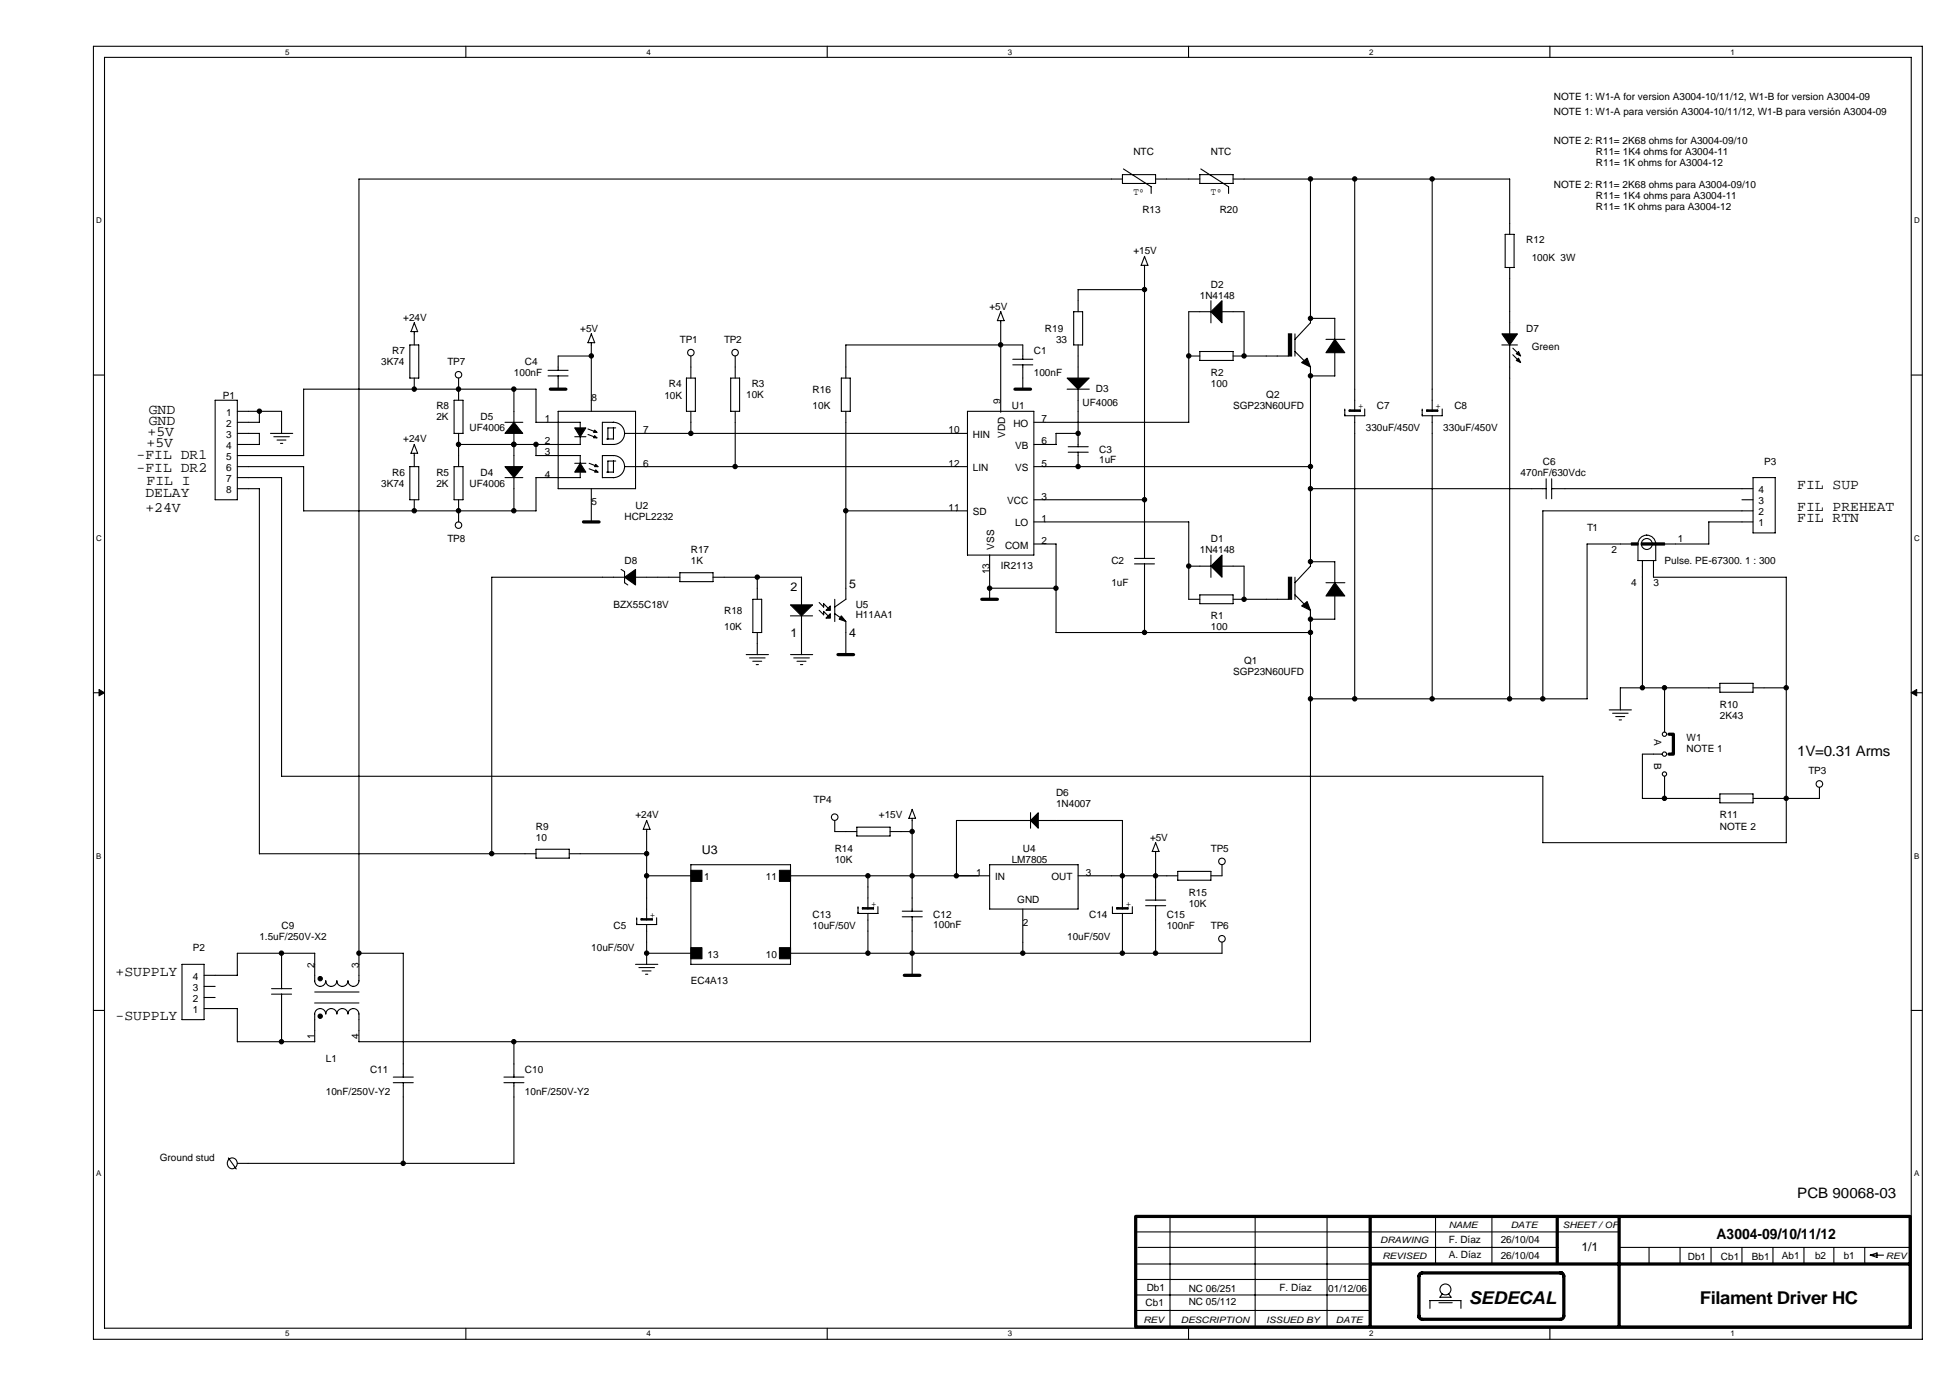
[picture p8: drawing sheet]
<svg xmlns="http://www.w3.org/2000/svg" width="420mm" height="297mm" viewBox="0 0 420 297" stroke-linecap="round" stroke-linejoin="round" font-family="sans-serif">
<path d="M20.2 10h394.6v279.1h-394.6zM22.6 12.4h389.8v274.3h-389.8z" fill="none" stroke="#000" stroke-width=".23"/>
<g fill="#fff">
<path d="M61.5 10.2h1v1.9h-1z"/>
<path d="M61.5 287h1v1.9h-1z"/>
</g>
<path d="M100.5 10v2.4M100.5 286.7v2.4" fill="none" stroke="#000" stroke-width=".23"/>
<g fill="#fff">
<path d="M139.5 10.2h1v1.9h-1z"/>
<path d="M139.5 287h1v1.9h-1z"/>
</g>
<path d="M178.5 10v2.4M178.5 286.7v2.4" fill="none" stroke="#000" stroke-width=".23"/>
<g fill="#fff">
<path d="M217.5 10.2h.9v1.9h-.9z"/>
<path d="M217.5 287h.9v1.9h-.9z"/>
</g>
<path d="M256.5 10v2.4M256.5 286.7v2.4" fill="none" stroke="#000" stroke-width=".23"/>
<g fill="#fff">
<path d="M295.5 10.2h.9v1.9h-.9z"/>
<path d="M295.5 287h.9v1.9h-.9z"/>
</g>
<path d="M334.5 10v2.4M334.5 286.7v2.4" fill="none" stroke="#000" stroke-width=".23"/>
<g fill="#fff">
<path d="M373.5 10.2h.9v1.9h-.9z"/>
<path d="M373.5 287h.9v1.9h-.9z"/>
<path d="M20.8 46.7h1.2v1.9h-1.2z"/>
<path d="M413.1 46.7h1.2v1.9h-1.2z"/>
<path d="M20.8 115.3h1.2v1.8h-1.2z"/>
<path d="M413.1 115.3h1.2v1.8h-1.2z"/>
</g>
<path d="M20.2 81h2.4M412.4 81h2.4" fill="none" stroke="#000" stroke-width=".23"/>
<g fill="#fff">
<path d="M20.8 183.8h1.1v1.9h-1.1z"/>
<path d="M413.1 183.8h1.1v1.9h-1.1z"/>
</g>
<path d="M20.2 149.5h2.4M412.4 149.5h2.4" fill="none" stroke="#000" stroke-width=".23"/>
<path d="M21.4 148.8l1.2 .7-1.2 .7zM412.4 149.5l1.2-.7v1.4z" fill="#000" stroke="#000" stroke-width=".22"/>
<g fill="#fff">
<path d="M20.8 252.4h1.1v1.9h-1.1z"/>
<path d="M413 252.4h1.2v1.9h-1.2z"/>
</g>
<g fill="none" stroke="#000" stroke-width=".23">
<path d="M242.2 38.7h-164.7v173a1.21 1.21 0 0 1-1.3 1.2h.1a1.2 1.2 0 0 1-1.2-1.2 1.2 1.2 0 0 1-1.2 1.2 1.2 1.2 0 0 1-1.2-1.2 1.2 1.2 0 0 1-1.2 1.2 1.2 1.2 0 0 1-1.2-1.2 1.2 1.2 0 0 1-1.2 1.2 1.2 1.2 0 0 1-1.2-1.2v-5.9h-16.7v4.8M242.2 37.7h7.2v1.9h-7.2zM242.4 36.5l6 3.8v1.5M249.4 38.7h9.5M258.9 37.7h7.2v1.9h-7.2zM259.1 36.5l6 3.8v1.5M266.1 38.7h59.7v11.9M282.8 38.7v31M292.3 38.7v50.1M309.1 38.7v50.1M246.2 57.3h1.5M246.3 57.3l.7-1.9 .7 1.9"/>
<path d="M247 57.3v63.3M324.8 50.6h1.9v7.1h-1.9zM325.8 57.7v14.4M88.4 74.5h2v7.1h-2zM89.4 69.7l.7 1.9M89.4 71.6v2.9M89.4 69.7l-.7 1.9h1.4M118.3 79.9h4.3M126.9 74h1.4M127.6 72.1l.7 1.9M127.6 74v14.8M127.6 72.1l-.7 1.9"/>
<path d="M127.6 76.9h-7.2v3.1M149.1 76.9v4.7M158.7 76.9v4.7M215.2 69.2h1.5M215.2 69.2l.8-1.9 .7 1.9M216 69.2v19.6M218.6 77.6h4.3M218.6 78.8h4.3M220.7 77.6v-3.1h-38.2v7.1M220.7 78.7v5.3M231.7 67.3h1.9v7.2h-1.9zM232.7 74.5v7.1"/>
<path d="M247 62.5h-14.3v4.8M256.5 76.9h2.4M258.9 75.9h7.2v1.9h-7.2zM261.3 64.9v4.8M261.3 67.3h-4.8v23.9h-33.4M263.7 67.3h4.8v9.6M266.1 76.9h11.9M279.5 72.1v4.8M279.5 75.9l3.3 3.3v43l-3.3 3.6M282.8 68.7h5.2v12.5M282.8 69.7l-3.3 3.6M286.1 73.3h4.1"/>
<path d="M324.1 74.5h3.4M325.8 74.5v76.4M326.5 75.2l1.4 1.4M326.5 76.6l1.4 1.4M46.4 86.4h4.8v21.5h-4.8zM51.2 93.6h4.8v2.4M51.2 95.9h4.8M51.2 98.3h14.3M51.2 88.8h9.6M56 88.8v2.4h-4.8M58.4 93.6h4.8M59.1 94.3h3.4"/>
<path d="M59.8 95h1.9M60.5 95.7h.5M60.8 88.8v4.8M89.4 81.6v2.4M89.4 97.9v2.8M90.1 97.9h-1.4l.7-2 .7 2M98 86.4h1.9v7.2h-1.9zM99 81.6v4.8M99 93.6v7.1M99 95.9h26.2M109 91.2h3.8M110.9 84v7.2"/>
<path d="M110.9 93.6v7.1M115.7 95.9v2.4h9.5M118.3 81.2h4.3M120.4 81.1v2.9M120.4 88.8h16.7v16.7h-16.7zM124 94.3h2.4M125.2 91.2h-9.5v-7.2h-50.2v14.4M125.2 91.1v1.3M125.2 94.3v1.7M125.2 98.3v1.7M126.9 92.6l1.9 .7M126.9 93.8l1.9 .7"/>
<path d="M130 95.9h2.4a2.39 2.39 0 0 0 2.4-2.3 2.39 2.39 0 0 0-2.4-2.4h-2.4v4.8M130 98.3h2.4a2.38 2.38 0 0 1 2.4 2.4 2.38 2.38 0 0 1-2.4 2.4h-2.4zM132.4 92.4v2.4h-1.5M132.4 99.5v2.4h-1.5M132.9 92.4h-1.7v2.4M132.9 99.5h-1.7v2.4M134.8 93.6h74M148.1 81.6h2v7.2h-2zM149.1 88.8v4.8M157.7 81.6h1.9v7.2h-1.9zM158.7 88.8v12M181.6 81.6h1.9v7.2h-1.9z"/>
<path d="M182.5 88.8v40.6M208.8 88.8h14.3v31h-14.3zM216 88.8h.1M223.1 95.9h4.8M230.3 84h4.8M230.5 97.6h4.3M230.5 96.4h4.3M232.7 84v12.5M232.7 97.6v3.1M232.7 93.6h-4.8v2.4M282.8 81.2h5.2M292.3 89.7v61.2"/>
<path d="M293.5 88.5v.3M293.6 88.5h-2.4v.3M294.5 88.3v1.4l-4.3 .1v-1.5M307.9 88.8v-.3h2.4l-.1 .3M309.1 89.7v61.2M311.2 88.3v1.4h-4.3v-1.4M51.2 103.1h9.6M51.2 100.7h14.3M51.2 105.5h4.8v78.8M60.8 103.1v64.5M65.5 100.7v9.6h50.2v-7.2h9.5v-1.2M88.4 100.7h2v7.2h-2z"/>
<path d="M89.4 107.9v2.4M98 100.7h1.9v7.2h-1.9zM99 107.9v4.8M109 103.1h3.8M110.9 103.1v7.2M124 100h2.4M127.1 100l2 .8M127.1 101.2l2 .7M127.6 105.5v7.2M134.8 100.7h74M182.5 110.3h26.3M213.6 119.8h.1"/>
<path d="M213.6 119.8v9.6M223.1 112.7h33.4v16.7h2.4M223.1 100.7h59.7M223.1 107.9h23.9M223.1 117.4h4.8M227.9 117.4v19.1h54.9M261.3 119.8v4.8M282.8 105.5h50.9M333.7 103.4v4.3M334.8 105.5h43.5M334.8 103.4v4.3M352 117.4h-9.5v33.5"/>
<path d="M353.5 117.4a1.89 1.89 0 0 1 1.9-1.9 1.92 1.92 0 0 1 1.9 1.9M357.3 117.2v3.8h-3.8v-3.6M359.2 117.4h9.6M375.9 107.9h2.4M378.3 103.1h4.8v11.9h-4.8zM378.3 112.7h-9.5v4.7M378.3 110.3h-45.4v40.6M134 122.9l.8 .5v2.4M134.8 125.8l.7 .5M134.8 124.6h-28.7v59.7M137.1 124.6h9.6M146.7 123.6h7.2v2h-7.2z"/>
<path d="M153.9 124.6h19.1v6M162.5 129.4h1.9v7.1h-1.9zM163.4 124.6v4.8M163.4 136.5v4.8M170.6 132.9h4.8M173 132.9v8.4M176.8 130.1l.9 1v-.8M176.8 131.7l.9 1v-.7M177.7 130.3l1 1M177.7 132l1 .9M180.1 132.5l2.4 1.7v7.1M180.1 129.4v4.8"/>
<path d="M182.6 129.3l-2.5 1.7M213.6 127h14.3M244.8 120.5h4.3M244.8 121.7h4.3M247 121.7v14.9M256.5 122.2h4.8M258.9 128.4h7.2v1.9h-7.2zM263.7 122.2h4.8v7.2M266.1 129.4h11.9M279.5 124.6v4.8M279.5 128.4l3.3 3.4M282.8 121.3h5.2"/>
<path d="M282.8 131.8v93.1M286.1 125.8h4.1M288 121.2v12.5h-5.2M354.4 121v27.5M356.8 121v3.6h28.7M385.5 124.6v57.3M161 141.3h4.8M161.7 142h3.4M162.4 142.7h2M163.2 143.5h.5M170.6 141.3h4.8M171.3 142h3.4"/>
<path d="M172 142.7h1.9M172.7 143.5h.5M282.8 150.9h59.7M347.3 153.2h4.8M348 154h3.4M348.7 154.7h1.9M349.4 155.4h.5M359.2 148.5v9.5M371.1 147.5h7.2v1.9h-7.2zM371.1 148.5h-21.4v4.8M378.3 148.5h7.2M60.8 167.6h272.2"/>
<path d="M139.5 179v19.6M140.3 179h-1.5l.7-1.9 .8 1.9M180.1 177.1v2.4h4.8M184.9 178.6h7.2v1.9h-7.2zM192.1 179.5h4.8M196.1 176.7h1.5M196.8 174.7l.8 2M196.8 176.7v20M196.9 174.7l-.8 2M222.4 175.4v3.4M222.4 177.1h-16v12M224.1 177.1h18.1v19.2"/>
<path d="M332.9 167.6v14.3h52.6M358.7 162.8h-4.3v9.6h16.7M359.2 167.6v4.8M371.1 171.4h7.2v1.9h-7.2zM392.6 170v2.4h-14.3M56 184.3h59.7M115.7 183.3h7.1v2h-7.1zM122.8 184.3h16.8M137.4 198.1v1.5M138.4 198.6v-.2h2.4l-.1 .2M139.5 199.6v8.6M139.5 189.1h9.6"/>
<path d="M141.7 198.1v1.5h-4.3M149.1 186.7h21.5v21.5h-21.5zM170.6 189.1h43M186.1 196h2.4v.3M186.1 196v.2M187.3 189.1v7.2M187.3 197.2v8.6M189.5 195.7v1.5h-4.3v-1.5M194.7 197.9h4.3M194.7 196.7h4.3M196.8 197.9v12.7M213.6 186.7h19.1v9.5h-19.1z"/>
<path d="M220.7 196.2v9.6M232.7 189.1h21.5M240.1 195.7v1.5h4.3M241 196h2.4v.3M241 196v.2M242.2 197.2v8.6M244.4 195.7v1.5M247.2 195.5h4.4M247.2 194.3h4.4M249.4 183.8v10.5M249.4 195.5v10.3M249.4 181.9l-.8 1.9h1.5l-.7-1.9"/>
<path d="M254.2 188.1h7.1v1.9h-7.1zM263.7 186.7v2.4h-2.4M20.2 218.1h2.4M39.3 208.2h4.7v11.9h-4.7zM44 217.7h7.2M44 215.3h2.4M44 212.9h2.4M44 210.5h7.2M51.2 217.7v7.2M58.6 214.6h4.3M58.6 213.4h4.3M60.8 205.8v7.6"/>
<path d="M60.8 214.6v10.3M67.9 216.5h9.6M67.9 218.9a1.2 1.2 0 0 1 1.2-1.2 1.2 1.2 0 0 1 1.2 1.2 1.2 1.2 0 0 1 1.2-1.2 1.2 1.2 0 0 1 1.2 1.2 1.2 1.2 0 0 1 1.2-1.2 1.2 1.2 0 0 1 1.2 1.2 1.16 1.16 0 0 1 1.2-1.2 1.19 1.19 0 0 1 1.2 1.2v6M67.9 218.9v6M67.9 214.1h9.6M77.5 205.8h9.5v26.7M137.1 208.2h4.9M137.9 208.9h3.3M138.6 209.6h1.9M139.3 210.3h.5M139.5 205.8h9.6M263.7 203.4v2.4h-93.1"/>
<path d="M412.4 218.1h2.4M51.2 224.9h16.7M77.5 224.9h205.3M84.9 233.7h4.3M84.9 232.5h4.3M87 233.7v17.5M108.7 233.7h4.4M108.7 232.5h4.4M110.9 224.9v7.6M110.9 233.7v17.5M49.3 250l1.7 2.3M49.5 250.2a1.1 1.1 0 0 1 1.5 .3 1.1 1.1 0 0 1-.2 1.5 1.1 1.1 0 0 1-1.5-.2 1.28 1.28 0 0 1 .2-1.6z"/>
<path d="M51.2 251.1h59.7M245.3 272.9h50.4M245.3 265.9h103.9M245.3 276.2h50.4M245.3 279.5h50.4M245.6 269.3h90.7M252.5 262.6v23.9M270.9 262.6v23.9M286.4 262.6v23.9M309.8 262.6v10.3M311.2 279.3l-.5 .7h2.4l-.5-.7M322 262.6v10.3"/>
<path d="M349.7 269.3h62.5M355.9 269.3v3.3M362.6 269.3v3.3M369.2 269.3v3.3M375.9 269.3v3.3M382.6 269.3v3.3M389.3 269.3v3.3M395.7 269.3v3.3M402.4 269.3v3.3M403.6 271h2.9M403.6 270.9l1.5 .5M405.1 270.5v1"/>
<path d="M405.1 270.5l-1.5 .5M245.3 282.9h50.4M308.6 280.8h6.7v1.6M308.6 280.8v1.6M310.5 281.2h2.9"/>
<circle cx="149.1" cy="76.1" r=".7"/>
<circle cx="158.6" cy="76.1" r=".7"/>
<circle cx="98.9" cy="80.9" r=".7"/>
<circle cx="98.9" cy="113.4" r=".7"/>
<circle cx="355.4" cy="117.4" r="1.18"/>
<circle cx="359.2" cy="158.5" r=".47"/>
<circle cx="180.1" cy="176.4" r=".71"/>
<circle cx="359.2" cy="162.8" r=".47"/>
<circle cx="359.2" cy="167.1" r=".47"/>
<circle cx="392.6" cy="169.2" r=".71"/>
<circle cx="263.7" cy="186" r=".71"/>
<circle cx="263.7" cy="202.7" r=".71"/>
<circle cx="311.9" cy="278.4" r="1.18"/>
</g>
<g fill="none" stroke="#000" stroke-width=".7">
<path d="M118.8 84h3.3M219 84h3.4M125.9 112.7h3.4M211.9 129.4h3.3M180.8 141.3h3.4M360.2 158.5h.9v4.3h-.9M195.1 210.5h3.4M245.1 262.6h167.1v23.9h-167.1zM295.7 262.8v23.5M295.9 272.9h116.1M306.2 275.5v8.8v-.2a.72 .72 0 0 0 .7 .7M306.9 274.8a.69 .69 0 0 0-.7 .7"/>
<path d="M306.9 274.8h30.1h-.2a.71 .71 0 0 1 .7 .7M336.1 262.8v9.8M337.5 275.5v8.6a.72 .72 0 0 1-.8 .7h-29.8M349.4 262.8v23.5"/>
</g>
<g fill="#000" stroke="#000" stroke-width=".23">
<path d="M261.3 67.3l2.4-2.4v4.8zM280.9 78.3l1.2-1 .7 1.9zM324.1 72.1h3.4l-1.7 2.4zM327.7 77.3l.5 1-1-.5zM327.2 76.4l.5-.5 .5 1zM110.9 91.2l1.9 2.4h-3.8zM124 92.4h2.4l-1.2 1.9zM128.3 92.8l.5 .5h-.7zM128.3 94l.5 .5h-.7zM230.3 81.6h4.7l-2.3 2.4zM109 100.7h3.8l-1.9 2.4zM125.2 100l1.2 1.9h-2.4z"/>
<path d="M128.6 100.2l.4 .5h-.7zM128.6 101.4l.4 .5h-.7zM263.7 119.8v4.8l-2.4-2.4zM134.8 124.6l2.3-1.7v3.4zM170.6 130.6h4.8l-2.4 2.3zM178.2 131.8l1-1v1zM178.2 133.4l1-.9v.9zM181.6 132.9l.9 1.3-1.4-.5zM280.9 130.8l1.2-.9 .7 1.9zM222.4 177.1l1.7-1.6v3.3z"/>
<path d="M278 72.1h.7v4.8h-.7z" fill-rule="evenodd"/>
<path d="M288 73.3l2.2 2.8h-4.1z" fill-rule="evenodd"/>
<path d="M291.2 88.5h2.3v.3h-2.3z" fill-rule="evenodd"/>
<path d="M307.9 88.5h2.3v.3h-2.3z" fill-rule="evenodd"/>
<path d="M352 117.2h1.5v.5h-1.5z" fill-rule="evenodd"/>
<path d="M354.2 117.2h5v.5h-5z" fill-rule="evenodd"/>
<path d="M278 124.6h.7v4.8h-.7z" fill-rule="evenodd"/>
<path d="M288 125.8l2.2 2.9h-4.1z" fill-rule="evenodd"/>
<path d="M138.4 198.4h2.3v.2h-2.3z" fill-rule="evenodd"/>
<path d="M149.1 187.9h2.4v2.4h-2.4z" fill-rule="evenodd"/>
<path d="M168.2 187.9h2.4v2.4h-2.4z" fill-rule="evenodd"/>
<path d="M186.1 196h2.4v.2h-2.4z" fill-rule="evenodd"/>
<path d="M241 196h2.4v.2h-2.4z" fill-rule="evenodd"/>
<path d="M149.1 204.6h2.4v2.4h-2.4z" fill-rule="evenodd"/>
<path d="M168.2 204.6h2.4v2.4h-2.4z" fill-rule="evenodd"/>
<circle cx="282.8" cy="38.6" r=".47"/>
<circle cx="292.3" cy="38.6" r=".47"/>
<circle cx="309.1" cy="38.6" r=".47"/>
<circle cx="127.6" cy="76.8" r=".47"/>
<circle cx="215.9" cy="74.4" r=".47"/>
<circle cx="247" cy="62.5" r=".47"/>
<circle cx="256.5" cy="76.8" r=".47"/>
<circle cx="268.5" cy="76.8" r=".47"/>
<circle cx="282.8" cy="68.7" r=".47"/>
<circle cx="56" cy="88.8" r=".47"/>
<circle cx="89.4" cy="84" r=".47"/>
<circle cx="98.9" cy="84" r=".47"/>
<circle cx="98.9" cy="95.9" r=".47"/>
<circle cx="110.9" cy="84" r=".47"/>
<circle cx="110.9" cy="95.9" r=".47"/>
<circle cx="115.7" cy="95.9" r=".47"/>
<circle cx="149.1" cy="93.6" r=".47"/>
<circle cx="232.6" cy="93.6" r=".47"/>
<circle cx="282.8" cy="81.1" r=".47"/>
<circle cx="89.4" cy="110.3" r=".47"/>
<circle cx="98.9" cy="110.3" r=".47"/>
<circle cx="110.9" cy="110.3" r=".47"/>
<circle cx="158.6" cy="100.7" r=".47"/>
<circle cx="182.5" cy="110.3" r=".47"/>
<circle cx="232.6" cy="100.7" r=".47"/>
<circle cx="247" cy="107.9" r=".47"/>
<circle cx="282.8" cy="100.7" r=".47"/>
<circle cx="282.8" cy="105.5" r=".47"/>
<circle cx="163.4" cy="124.6" r=".47"/>
<circle cx="213.6" cy="127" r=".47"/>
<circle cx="227.9" cy="127" r=".47"/>
<circle cx="247" cy="136.5" r=".47"/>
<circle cx="256.5" cy="122.2" r=".47"/>
<circle cx="268.5" cy="129.4" r=".47"/>
<circle cx="282.8" cy="133.7" r=".47"/>
<circle cx="282.8" cy="121.2" r=".47"/>
<circle cx="282.8" cy="136.5" r=".47"/>
<circle cx="282.8" cy="150.9" r=".47"/>
<circle cx="292.3" cy="150.9" r=".47"/>
<circle cx="309.1" cy="150.9" r=".47"/>
<circle cx="325.8" cy="150.9" r=".47"/>
<circle cx="332.9" cy="150.9" r=".47"/>
<circle cx="354.4" cy="148.5" r=".47"/>
<circle cx="359.2" cy="148.5" r=".47"/>
<circle cx="385.5" cy="148.5" r=".47"/>
<circle cx="196.8" cy="179.5" r=".47"/>
<circle cx="359.2" cy="172.3" r=".47"/>
<circle cx="385.5" cy="172.3" r=".47"/>
<circle cx="106.1" cy="184.3" r=".47"/>
<circle cx="139.5" cy="189.1" r=".47"/>
<circle cx="139.5" cy="184.3" r=".47"/>
<circle cx="187.3" cy="189.1" r=".47"/>
<circle cx="196.8" cy="189.1" r=".47"/>
<circle cx="206.4" cy="189.1" r=".47"/>
<circle cx="242.2" cy="189.1" r=".47"/>
<circle cx="249.4" cy="189.1" r=".47"/>
<circle cx="60.7" cy="205.8" r=".47"/>
<circle cx="69.1" cy="211.3" r=".47"/>
<circle cx="69.1" cy="219.4" r=".47"/>
<circle cx="77.5" cy="205.8" r=".47"/>
<circle cx="139.5" cy="205.8" r=".47"/>
<circle cx="187.3" cy="205.8" r=".47"/>
<circle cx="196.8" cy="205.8" r=".47"/>
<circle cx="220.7" cy="205.8" r=".47"/>
<circle cx="242.2" cy="205.8" r=".47"/>
<circle cx="249.4" cy="205.8" r=".47"/>
<circle cx="60.7" cy="224.9" r=".47"/>
<circle cx="110.9" cy="224.9" r=".47"/>
<circle cx="87" cy="251.1" r=".47"/>
</g>
<g font-size="3.8">
<text x="316.9" y="281.4">SEDECAL</text>
<text x="366.8" y="281.4">Filament Driver HC</text>
</g>
<g font-size="3.1">
<text x="32.1" y="89.3">GND</text>
<text x="31.9" y="94.1">+5V</text>
<text x="32.1" y="91.7">GND</text>
<text x="29.5" y="99.1">-FIL DR1</text>
<text x="29.5" y="102">-FIL DR2</text>
<text x="31.6" y="96.5">+5V</text>
<text x="31.4" y="107.2">DELAY</text>
<text x="31.6" y="104.6">FIL I</text>
<text x="387.8" y="105.6">FIL SUP</text>
<text x="31.4" y="110.6">+24V</text>
<text x="387.8" y="110.3">FIL PREHEAT</text>
<text x="387.8" y="112.7">FIL RTN</text>
<text x="387.8" y="163.2">1V=0.31 Arms</text>
<text x="24.9" y="210.6">+SUPPLY</text>
<text x="24.9" y="220.2">-SUPPLY</text>
<text x="387.8" y="258.7">PCB 90068-03</text>
<text x="370.4" y="267.4">A3004-09/10/11/12</text>
</g>
<g font-size="2.6">
<text x="170.6" y="127.7">2</text>
<text x="183.2" y="127">5</text>
<text x="170.6" y="137.5">1</text>
<text x="183.2" y="137.5">4</text>
<text x="151.5" y="184.3">U3</text>
<text x="341.3" y="270">1/1</text>
</g>
<g font-size="2.2">
<text x="335.3" y="21.5">NOTE 1: W1-A for version A3004-10/11/12, W1-B for version A3004-09</text>
<text x="335.3" y="24.8">NOTE 1: W1-A para versión A3004-10/11/12, W1-B para versión A3004-09</text>
<text x="244.6" y="33.4">NTC</text>
<text x="261.3" y="33.4">NTC</text>
<text x="335.3" y="31.1">NOTE 2: R11= 2K68 ohms for A3004-09/10</text>
<text x="344.4" y="33.4">R11= 1K4 ohms for A3004-11</text>
<text x="344.4" y="35.8">R11= 1K ohms for A3004-12</text>
<text x="335.3" y="40.6">NOTE 2: R11= 2K68 ohms para A3004-09/10</text>
<text x="244.6" y="42">Tº</text>
<text x="246.5" y="46.1">R13</text>
<text x="261.3" y="42">Tº</text>
<text x="263.2" y="46.1">R20</text>
<text x="344.4" y="43">R11= 1K4 ohms para A3004-11</text>
<text x="344.4" y="45.4">R11= 1K ohms para A3004-12</text>
<text x="329.4" y="52.5">R12</text>
<text x="244.6" y="54.9">+15V</text>
<text x="330.5" y="56.3">100K 3W</text>
<text x="258.9" y="64.5">1N4148</text>
<text x="261.3" y="62.1">D2</text>
<text x="87" y="69.2">+24V</text>
<text x="125.2" y="71.6">+5V</text>
<text x="213.6" y="66.9">+5V</text>
<text x="225.5" y="71.6">R19</text>
<text x="329.4" y="71.6">D7</text>
<text x="84.6" y="76.4">R7</text>
<text x="146.7" y="74">TP1</text>
<text x="156.3" y="74">TP2</text>
<text x="223.1" y="76.4">C1</text>
<text x="227.9" y="74">33</text>
<text x="330.5" y="75.5">Green</text>
<text x="82.2" y="78.8">3K74</text>
<text x="96.6" y="78.8">TP7</text>
<text x="110.9" y="81.2">100nF</text>
<text x="113.3" y="78.8">C4</text>
<text x="144.3" y="83.6">R4</text>
<text x="162.2" y="83.6">R3</text>
<text x="223.1" y="81.2">100nF</text>
<text x="261.3" y="81.2">R2</text>
<text x="261.3" y="83.6">100</text>
<text x="48.1" y="86.2">P1</text>
<text x="48.8" y="89.8">1</text>
<text x="94.2" y="88.3">R8</text>
<text x="127.6" y="86.6">8</text>
<text x="143.4" y="86.2">10K</text>
<text x="161" y="86">10K</text>
<text x="175.4" y="84.8">R16</text>
<text x="175.4" y="88.3">10K</text>
<text x="215.9" y="87.1" transform="rotate(-90 215.9 87.1)">9</text>
<text x="218.3" y="88.3">U1</text>
<text x="233.6" y="87.6">UF4006</text>
<text x="236.5" y="84.5">D3</text>
<text x="266.1" y="88.4">SGP23N60UFD</text>
<text x="273.3" y="86">Q2</text>
<text x="293.1" y="88.3">+</text>
<text x="297.1" y="88.3">C7</text>
<text x="309.8" y="88.3">+</text>
<text x="313.8" y="88.3">C8</text>
<text x="48.8" y="92.1">2</text>
<text x="48.8" y="94.5">3</text>
<text x="87" y="95.5">+24V</text>
<text x="94.2" y="90.7">2K</text>
<text x="101.3" y="93.1">UF4006</text>
<text x="103.7" y="90.7">D5</text>
<text x="117.6" y="91.1">1</text>
<text x="117.6" y="95.9">2</text>
<text x="138.8" y="93.5">7</text>
<text x="204.7" y="93.5">10</text>
<text x="210" y="94.5">HIN</text>
<text x="216.9" y="94.6" transform="rotate(-90 216.9 94.6)">VDD</text>
<text x="218.7" y="92.1">HO</text>
<text x="224.8" y="95.9">6</text>
<text x="224.8" y="91.1">7</text>
<text x="294.7" y="93.1">330uF/450V</text>
<text x="311.5" y="93.1">330uF/450V</text>
<text x="48.8" y="96.9">4</text>
<text x="48.8" y="99.3">5</text>
<text x="48.8" y="101.7">6</text>
<text x="117.6" y="98.3">3</text>
<text x="138.8" y="100.7">6</text>
<text x="204.7" y="100.7">12</text>
<text x="210" y="101.7">LIN</text>
<text x="219" y="101.7">VS</text>
<text x="219" y="96.9">VB</text>
<text x="224.8" y="100.7">5</text>
<text x="237.2" y="97.9">C3</text>
<text x="237.2" y="100.1">1uF</text>
<text x="332.9" y="100.3">C6</text>
<text x="380.7" y="100.3">P3</text>
<text x="48.8" y="104.1">7</text>
<text x="48.8" y="106.5">8</text>
<text x="82.2" y="105.1">3K74</text>
<text x="84.6" y="102.7">R6</text>
<text x="94.2" y="102.7">R5</text>
<text x="94.2" y="105.1">2K</text>
<text x="101.3" y="105.1">UF4006</text>
<text x="103.7" y="102.7">D4</text>
<text x="117.6" y="103.1">4</text>
<text x="224.8" y="107.9">3</text>
<text x="328.2" y="102.7">470nF/630Vdc</text>
<text x="379.5" y="106.5">4</text>
<text x="127.6" y="109.1">5</text>
<text x="134.8" y="112.2">HCPL2232</text>
<text x="137.1" y="109.8">U2</text>
<text x="204.7" y="110.3">11</text>
<text x="210" y="111.3">SD</text>
<text x="217.4" y="108.9">VCC</text>
<text x="219" y="113.6">LO</text>
<text x="224.8" y="112.6">1</text>
<text x="379.5" y="113.6">1</text>
<text x="379.5" y="111.3">2</text>
<text x="379.5" y="108.9">3</text>
<text x="96.6" y="117">TP8</text>
<text x="149.1" y="119.4">R17</text>
<text x="214.6" y="118.6" transform="rotate(-90 214.6 118.6)">VSS</text>
<text x="216.9" y="118.4">COM</text>
<text x="224.8" y="117.4">2</text>
<text x="258.9" y="119.4">1N4148</text>
<text x="261.3" y="117">D1</text>
<text x="342.5" y="114.6">T1</text>
<text x="347.7" y="119.4">2</text>
<text x="362.1" y="117">1</text>
<text x="134.8" y="121.8">D8</text>
<text x="149.1" y="121.8">1K</text>
<text x="213.5" y="124" transform="rotate(-90 213.5 124)">13</text>
<text x="216" y="122.7">IR2113</text>
<text x="239.8" y="121.8">C2</text>
<text x="359.2" y="121.8">Pulse. PE-67300. 1 : 300</text>
<text x="132.4" y="131.3">BZX55C18V</text>
<text x="184.7" y="131.3">U5</text>
<text x="239.8" y="126.6">1uF</text>
<text x="352" y="126.6">4</text>
<text x="356.8" y="126.6">3</text>
<text x="156.3" y="132.5">R18</text>
<text x="156.3" y="136.1">10K</text>
<text x="184.7" y="133.5">H11AA1</text>
<text x="261.3" y="133.7">R1</text>
<text x="261.3" y="136.1">100</text>
<text x="268.5" y="143.3">Q1</text>
<text x="266.1" y="145.6">SGP23N60UFD</text>
<text x="371.1" y="152.8">R10</text>
<text x="371.1" y="155.2">2K43</text>
<text x="357" y="159.4" transform="rotate(90 357 159.4)">A</text>
<text x="364" y="160">W1</text>
<text x="357" y="164.7" transform="rotate(90 357 164.7)">B</text>
<text x="364" y="162.4">NOTE 1</text>
<text x="390.2" y="167.1">TP3</text>
<text x="175.6" y="173.3">TP4</text>
<text x="227.9" y="171.9">D6</text>
<text x="115.7" y="179.1">R9</text>
<text x="137.1" y="176.7">+24V</text>
<text x="189.7" y="176.7">+15V</text>
<text x="227.9" y="174.3">1N4007</text>
<text x="371.1" y="179.1">NOTE 2</text>
<text x="371.1" y="176.7">R11</text>
<text x="115.7" y="181.5">10</text>
<text x="180.1" y="183.9">R14</text>
<text x="220.7" y="183.9">U4</text>
<text x="248.2" y="181.5">+5V</text>
<text x="261.3" y="183.9">TP5</text>
<text x="152" y="190.1">1</text>
<text x="165.3" y="190.1">11</text>
<text x="180.1" y="186.2">10K</text>
<text x="210.7" y="189">1</text>
<text x="214.7" y="190">IN</text>
<text x="218.3" y="186.2">LM7805</text>
<text x="226.9" y="190">OUT</text>
<text x="234.3" y="189">3</text>
<text x="188" y="195.8">+</text>
<text x="219.5" y="195">GND</text>
<text x="242.9" y="195.8">+</text>
<text x="256.5" y="193.4">R15</text>
<text x="256.5" y="195.8">10K</text>
<text x="56" y="202.9">1.5uF/250V-X2</text>
<text x="60.8" y="200.6">C9</text>
<text x="132.4" y="200.6">C5</text>
<text x="140.3" y="198.2">+</text>
<text x="175.4" y="198.2">C13</text>
<text x="175.4" y="200.6">10uF/50V</text>
<text x="201.4" y="198.2">C12</text>
<text x="201.4" y="200.3">100nF</text>
<text x="220.7" y="199.9">2</text>
<text x="230.3" y="202.9">10uF/50V</text>
<text x="235" y="198.2">C14</text>
<text x="251.8" y="198.2">C15</text>
<text x="251.8" y="200.6">100nF</text>
<text x="261.3" y="200.6">TP6</text>
<text x="41.6" y="205.3">P2</text>
<text x="67.9" y="208.9" transform="rotate(-90 67.9 208.9)">2</text>
<text x="77.4" y="208.9" transform="rotate(-90 77.4 208.9)">3</text>
<text x="127.6" y="205.3">10uF/50V</text>
<text x="152.7" y="206.8">13</text>
<text x="165.3" y="206.8">10</text>
<text x="41.6" y="213.9">3</text>
<text x="41.6" y="211.5">4</text>
<text x="149.1" y="212.5">EC4A13</text>
<text x="41.6" y="218.7">1</text>
<text x="41.6" y="216.3">2</text>
<text x="67.9" y="224.3" transform="rotate(-90 67.9 224.3)">1</text>
<text x="77.4" y="224.3" transform="rotate(-90 77.4 224.3)">4</text>
<text x="70.3" y="229.2">L1</text>
<text x="79.9" y="231.6">C11</text>
<text x="113.3" y="231.6">C10</text>
<text x="70.3" y="236.4">10nF/250V-Y2</text>
<text x="113.3" y="236.4">10nF/250V-Y2</text>
<text x="34.5" y="250.7">Ground stud</text>
<text x="312.6" y="268.4">F. Díaz</text>
<text x="323.9" y="268.4">26/10/04</text>
<text x="312.6" y="271.5">A. Díaz</text>
<text x="323.9" y="271.7">26/10/04</text>
<text x="364.2" y="271.9">Db1</text>
<text x="371.4" y="271.9">Cb1</text>
<text x="378.1" y="271.9">Bb1</text>
<text x="384.5" y="271.7">Ab1</text>
<text x="391.7" y="271.7">b2</text>
<text x="397.9" y="271.7">b1</text>
<text x="247.2" y="282">Cb1</text>
<text x="247.5" y="278.6">Db1</text>
<text x="256.5" y="281.7">NC 05/112</text>
<text x="256.5" y="278.9">NC 06/251</text>
<text x="276.1" y="278.6">F. Díaz</text>
<text x="286.6" y="278.9">01/12/06</text>
</g>
<g font-size="1.9">
<text x="297.8" y="268.4">DRAWING</text>
<text x="312.6" y="265">NAME</text>
<text x="326" y="265">DATE</text>
<text x="337.2" y="265">SHEET / OF</text>
<text x="298.3" y="271.7">REVISED</text>
<text x="407" y="271.7">REV</text>
<text x="246.7" y="285.5">REV</text>
<text x="254.9" y="285.5">DESCRIPTION</text>
<text x="273.3" y="285.5">ISSUED BY</text>
<text x="288.3" y="285.5">DATE</text>
</g>
<g font-size="1.7">
<text x="61.5" y="11.8">5</text>
<text x="139.5" y="11.8">4</text>
<text x="217.5" y="11.8">3</text>
<text x="295.5" y="11.8">2</text>
<text x="373.5" y="11.8">1</text>
<text x="20.8" y="48.2">D</text>
<text x="413.1" y="48.2">D</text>
<text x="20.8" y="116.8">C</text>
<text x="413.1" y="116.8">C</text>
<text x="20.8" y="185.4">B</text>
<text x="413.1" y="185.4">B</text>
<text x="20.8" y="253.9">A</text>
<text x="413.1" y="253.9">A</text>
<text x="61.5" y="288.5">5</text>
<text x="139.5" y="288.5">4</text>
<text x="217.5" y="288.5">3</text>
<text x="295.5" y="288.5">2</text>
<text x="373.5" y="288.5">1</text>
</g>
</svg>
